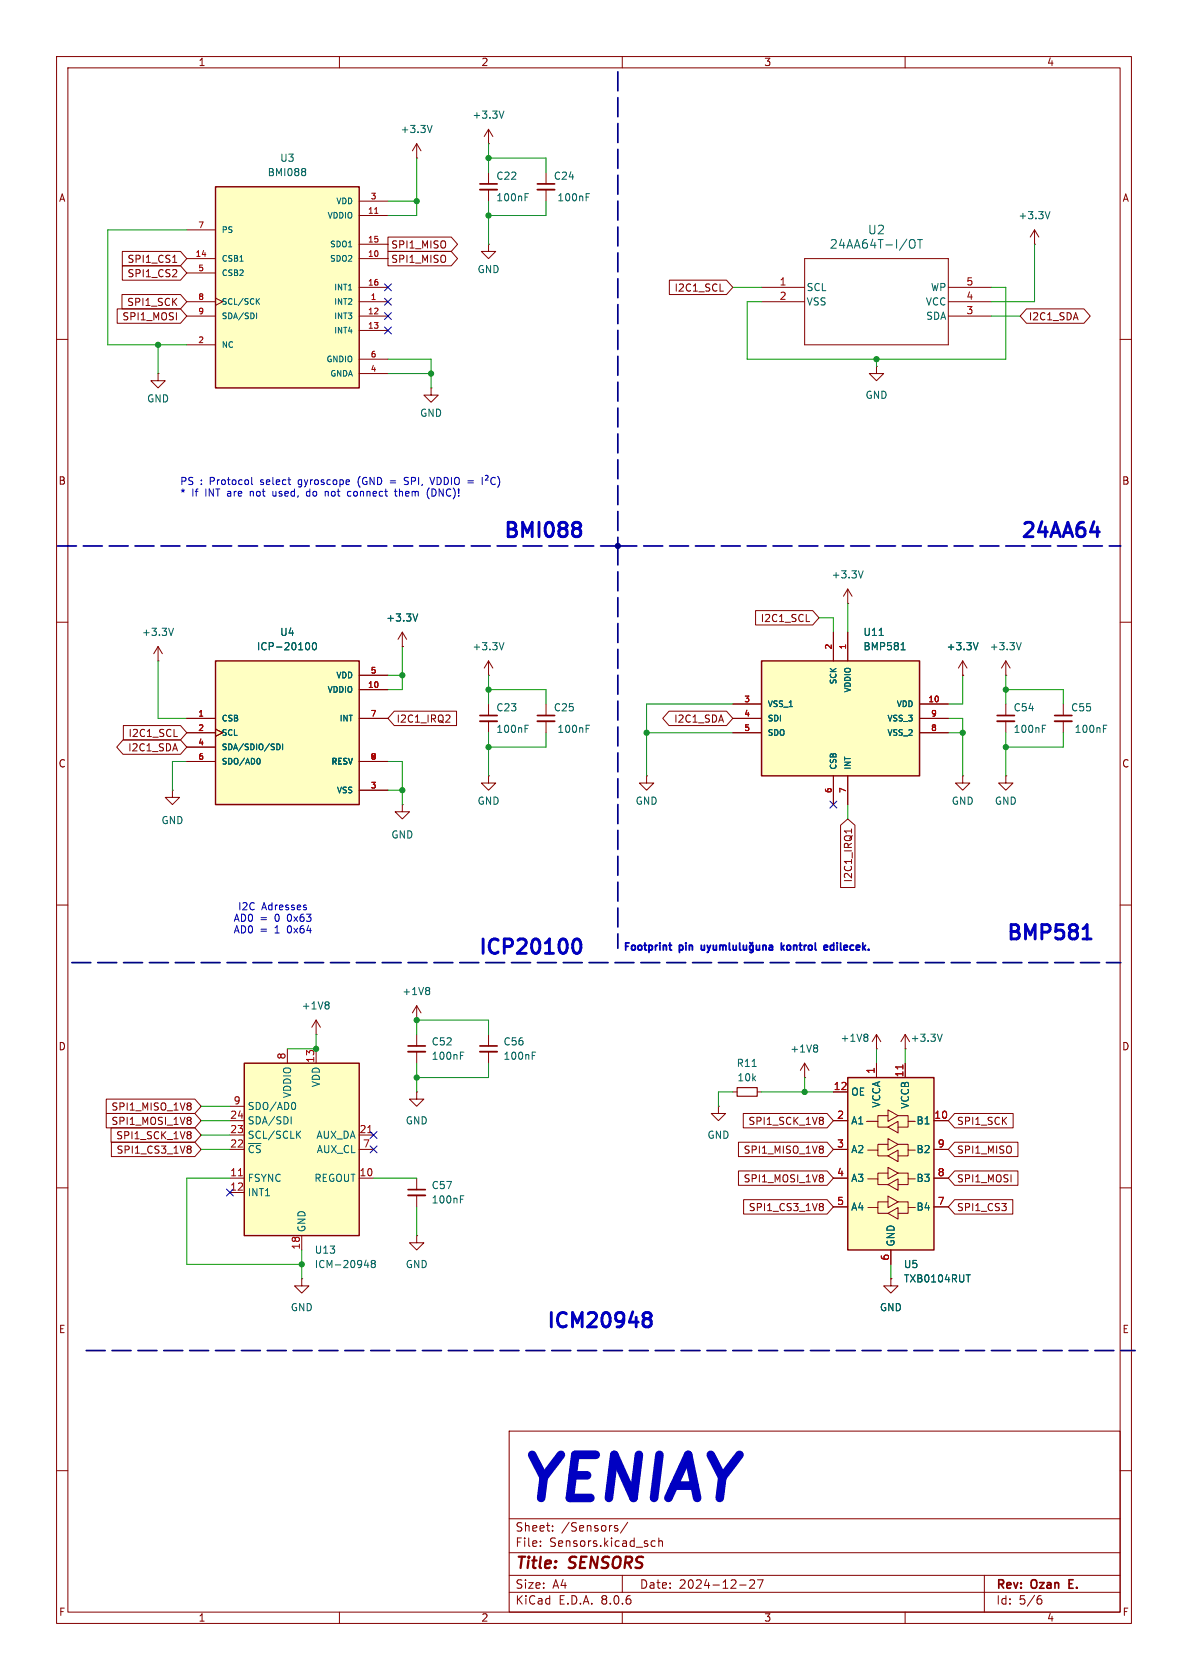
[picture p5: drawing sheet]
<svg xmlns="http://www.w3.org/2000/svg" width="210mm" height="297mm" viewBox="0 0 210 297" stroke-linecap="round" stroke-linejoin="round" font-family="sans-serif">
<g fill="none" stroke="#840000" stroke-width=".18">
<path d="M10 10h190v277h-190zM12 12h186v273h-186zM60 10v2M110 10v2M160 10v2M10 60h2M198 60h2M27.9 66v1.3h1.3l-1.3 1.3-1.2-1.3h1.2M27.9 66h.1M10 110h2M27.9 116.8h.1M27.9 114.3l-.7 1.3"/>
<path d="M27.9 114.3v2.5M27.9 114.3l.8 1.3M86.4 119.4h.1M86.4 116.8l-.8 1.3M86.4 116.8v2.6M86.4 116.8l.7 1.3M198 110h2M86.4 137.2v1.2h1.2l-1.2 1.3-1.3-1.3h1.3M86.4 137.2h.1M10 160h2M71.1 142.2v1.3h1.3l-1.3 1.3-1.3-1.3h1.3M71.1 142.2h.1"/>
<path d="M198 160h2M127 195.6v1.3h1.3l-1.3 1.2-1.3-1.2h1.3M127 195.6h.1M129.5 193h.8M133.9 193h.7M142.2 190.5h.1M142.2 188l-.7 1.2M142.2 188v2.5M142.2 188l.8 1.2M10 210h2M198 210h2M10 260h2"/>
<path d="M90 253h108v32h-108zM198 260h2M90 278.5h108M90 274.5h108M90 268.5h108M95.5 273.2v.2M95.5 272.5v.1M110 278.5v3M115.2 273.2l.2 .2 .4-.1M115.8 272.5l-.4-.1-.2 .1M116.5 272.5l.2-.1 .3 .1 .1 .9M116.5 271.9v1.5"/>
<path d="M132.5 279.4l.6-.1 .2 .1 .1 .3-.9 1.1h.9M133.9 279.3h1l-.6 1.5M174 278.5v6.5M60 285v2M90 281.5h108M110 285v2M130.8 280.2h1.1M160 285v2M183.6 282.7h.3l.3 .2-.1 .5-.5 .2M184 282.1l-.4 .1"/>
</g>
<path d="M189 280h.5M189.7 279.3h-.7v1.5h.7" fill="none" stroke="#840000" stroke-width=".3"/>
<path d="M30.7 111.1l-.5 1.2M89.1 113.6l-.4 1.3M133 188.5h.7M144.3 184.7l.2 .3-.2 .3 .2 .2v.3l-.2 .2" fill="none" stroke="#006464" stroke-width=".18"/>
<path d="M130.3 192.3h3.6v1.5h-3.6z" fill="none" stroke="#840000" stroke-width=".2"/>
<path d="M43.2 188h20.3v30.4h-20.3z" fill="#ffffc2"/>
<path d="M43.2 188h20.3v30.4h-20.3z" fill="none" stroke="#840000" stroke-width=".25"/>
<g fill="none" stroke="#840000" stroke-width=".18">
<path d="M86.4 25.4h.1M86.4 22.9v2.5M86.4 30.5v2M86.4 33.5v2.1M86.4 22.9l-.8 1.2M86.4 22.9l.7 1.2M96.5 30.5v2M96.5 33.5v2.1M86.4 43.2v1.3h1.2l-1.2 1.2-1.3-1.2h1.3M86.4 43.2h.1M30.5 139.7v1.3h1.2l-1.2 1.2-1.3-1.2h1.3M30.5 139.7h.1"/>
<path d="M40.6 198.1h2.6M40.6 195.6h2.6M50.8 185.4v2.6M55.9 182.9h.1M55.9 180.3v2.6M55.9 185.4v2.6M55.9 180.3l-.8 1.3M55.9 180.3l.7 1.3M40.6 208.3h2.6M40.6 210.8h2.6M40.6 200.7h2.6M40.6 203.2h2.6"/>
<path d="M53.3 218.4v2.6M63.5 208.3h2.5M63.5 200.7h2.5M63.5 203.2h2.5M73.7 218.4v1.3h1.2l-1.2 1.3-1.3-1.3h1.3M73.7 218.4h.1M73.7 208.3v2M73.7 211.3v2.1M53.3 226.1v1.2h1.3l-1.3 1.3-1.2-1.3h1.2M53.3 226.1h.1"/>
</g>
<path d="M42.2 207.9h.7M65 200.2h.7" fill="none" stroke="#a90000" stroke-width=".18"/>
<g fill="none" stroke="#006464" stroke-width=".18">
<path d="M89.1 19.6l-.4 1.3M92.8 34.8h.4M92.8 34.2h.6M103.6 34.8h.4M103.6 34.2h.6M57.9 177.1l.3 .3-.3 .3 .3 .2v.2l-.3 .3M51.5 197.4v1.3M52 194.9a.79 .79 0 0 1 0 1.3M53.2 200l-.8 .7M52.6 200.5l.6 .7M81.4 212h.4M81.4 211.4h.6"/>
<path d="M64.4 223.7h.8M65 223.3v.8M65.9 223.4l-.3-.3 .3-.3h.2l.2 .3-.2 .3M65.9 223.4l-.3 .2 .1 .4 .2 .1 .3-.1 .1-.1v-.3l-.2-.2M65.9 223.4h.2"/>
</g>
<path d="M84.8 33.5h3.1M95 33.5h3M72.1 211.3h3.1" fill="none" stroke="#840000" stroke-width=".33"/>
<path d="M84.8 32.5h3.1M95 32.5h3M72.1 210.3h3.1" fill="none" stroke="#840000" stroke-width=".3"/>
<path d="M149.9 190.5h15.2v30.5h-15.2z" fill="#ffffc2"/>
<path d="M149.9 190.5h15.2v30.5h-15.2z" fill="none" stroke="#840000" stroke-width=".25"/>
<g fill="none" stroke="#840000" stroke-width=".18">
<path d="M73.7 27.9h.1M73.7 25.4v2.5M73.7 25.4l-.8 1.3M73.7 25.4l.7 1.3M76.2 68.6v1.3h1.3l-1.3 1.2-1.3-1.2h1.3M76.2 68.6h.1M170.2 137.2v1.2h1.2l-1.2 1.3-1.3-1.3h1.3M170.2 137.2h.1M177.8 137.2v1.2h1.3l-1.3 1.3-1.3-1.3h1.3M177.8 137.2h.1M73.7 177.8v2.5M73.7 177.8l-.8 1.3"/>
<path d="M73.7 177.8l.7 1.3M73.7 193v1.3h1.2l-1.2 1.3-1.3-1.3h1.3M73.7 193h.1M73.7 180.3h.1M73.7 182.9v2M73.7 185.9v2.1M86.4 182.9v2M86.4 185.9v2.1M147.3 198.1h2.6M147.3 193h2.6M153.2 198.2h2v1.1h1.8M154.9 185.4h.1"/>
<path d="M154.9 182.9v2.5M154.9 188v2.5M154.9 182.9l-.7 1.3M154.9 182.9l.8 1.3M157 197.2h-1.8v1M157 199.3l1.7-1.1v2.1zM157 196.2l1.7 1-1.7 1zM158.7 197.2h1.8v1h1.3M160 185.4h.1M160 182.9v2.5M160 188v2.5M160 182.9l-.7 1.3"/>
<path d="M160 182.9l.8 1.3M160.5 198.2v1.1h-1.8M165.1 198.1h2.5M147.3 203.2h2.6M147.3 208.3h2.6M147.3 213.4h2.6M153.4 213.5h1.8v1h1.8M153.4 208.4h1.8v1h1.8M153.4 203.3h1.8v1h1.8M157 212.5h-1.8v1M157 207.4h-1.8v1M157 202.3h-1.8v1"/>
<path d="M157 214.5l1.7-1v2zM157 209.4l1.7-1v2zM157 204.3l1.7-1v2.1zM157 211.5l1.7 1-1.7 1zM157 206.4l1.7 1-1.7 1zM157 201.3l1.7 1-1.7 1zM158.7 212.5h1.8v1h1.3M158.7 207.4h1.8v1h1.3M158.7 202.3h1.8v1h1.3M160.5 213.5v1h-1.8M160.5 208.4v1h-1.8M160.5 203.3v1h-1.8"/>
<path d="M165.1 203.2h2.5M165.1 208.3h2.5M165.1 213.4h2.5M157.5 226.1v1.2h1.2l-1.2 1.3-1.3-1.3h1.3M157.5 226.1h.1M157.5 221v2.5"/>
</g>
<path d="M159.6 188.3v.7" fill="none" stroke="#a90000" stroke-width=".18"/>
<path d="M76.4 22.2l-.4 1.2M75.7 174.6l.3 .2-.3 .3 .3 .3v.2l-.3 .2M81.4 186.6h.4M81.4 186h.6M94.1 186.6h.4M94.1 186h.6M153.2 182.8l.2 .3-.2 .3 .2 .2v.3l-.2 .2M166.6 182.8l-.5 1.3M170.8 225.4h.7" fill="none" stroke="#006464" stroke-width=".18"/>
<path d="M72.1 185.9h3.1M84.8 185.9h3.1" fill="none" stroke="#840000" stroke-width=".33"/>
<path d="M72.1 184.9h3.1M84.8 184.9h3.1" fill="none" stroke="#840000" stroke-width=".3"/>
<path d="M134.6 116.8h28v20.4h-28z" fill="#ffffc2"/>
<path d="M134.6 116.8h28v20.4h-28z" fill="none" stroke="#840000" stroke-width=".25"/>
<g fill="none" stroke="#840000" stroke-width=".18">
<path d="M182.9 43.2h.1M182.9 40.6l-.8 1.3M182.9 40.6v2.6M182.9 40.6l.7 1.3M147.3 111.8v5M149.9 106.7h.1M149.9 104.1v2.6M149.9 111.8v5M149.9 104.1l-.8 1.3M149.9 104.1l.7 1.3M170.2 119.4h.1M170.2 116.8l-.8 1.3"/>
<path d="M170.2 116.8v2.6M170.2 116.8l.7 1.3M177.8 119.4h.1M177.8 116.8l-.8 1.3M177.8 116.8v2.6M177.8 116.8l.8 1.3M114.3 137.2v1.2h1.3l-1.3 1.3-1.3-1.3h1.3M114.3 137.2h.1M129.5 124.5h5.1M129.5 127h5.1M129.5 129.5h5.1M147.3 137.2v5"/>
<path d="M149.9 137.2v5M162.6 124.5h5M162.6 127h5M162.6 129.5h5M177.8 124.5v2M177.8 127.5v2M188 124.5v2M188 127.5v2"/>
</g>
<path d="M185.6 37.4l-.4 1.3M152.6 100.9l-.4 1.3M155.4 112.3h.7M159.3 114.9h.7M159.5 113.8l.2-.2v1.3M172.9 113.6l-.4 1.3M180.5 113.6l-.4 1.3M184.3 128.8h.4M184.3 128.2h.6M195.1 128.8h.4M195.1 128.2h.6" fill="none" stroke="#006464" stroke-width=".18"/>
<path d="M176.3 127.5h3M186.4 127.5h3.1" fill="none" stroke="#840000" stroke-width=".33"/>
<path d="M176.3 126.5h3M186.4 126.5h3.1" fill="none" stroke="#840000" stroke-width=".3"/>
<path d="M38.1 33h25.4v35.6h-25.4z" fill="#ffffc2"/>
<path d="M38.1 33h25.4v35.6h-25.4z" fill="none" stroke="#840000" stroke-width=".25"/>
<g fill="none" stroke="#840000" stroke-width=".18">
<path d="M63.5 38.1h5.1M63.5 35.6h5.1M33 53.3h5.1M33 55.9h5.1M33 45.7h5.1M33 48.3h5.1M33 40.6h5.1M38.1 52.7l1.3 .6-1.3 .7M63.5 53.3h5.1M63.5 55.9h5.1M63.5 58.4h5.1M63.5 45.7h5.1"/>
<path d="M63.5 43.2h5.1M63.5 50.8h5.1M33 61h5.1M63.5 66h5.1M63.5 63.5h5.1"/>
</g>
<path d="M66.2 37.7h.6" fill="none" stroke="#a90000" stroke-width=".18"/>
<path d="M53.8 29.8l.2 .2-.2 .3 .2 .2v.3l-.2 .3M45.4 55.3v1M45.5 53.2l.4 .6M45.9 52.8l-.6 .6" fill="none" stroke="#006464" stroke-width=".18"/>
<path d="M38.1 116.8h25.4v25.4h-25.4z" fill="#ffffc2"/>
<path d="M38.1 116.8h25.4v25.4h-25.4z" fill="none" stroke="#840000" stroke-width=".25"/>
<g fill="none" stroke="#840000" stroke-width=".18">
<path d="M20.7 54.6h11.2l1.1 1.3-1.1 1.3h-11.2zM21.6 52.1h10.3l1.1 1.2-1.1 1.3h-10.3zM21.6 44.4h10.3l1.1 1.3-1.1 1.3h-10.3zM21.6 47h10.3l1.1 1.3-1.1 1.2h-10.3zM30.5 48.9h.7M30.5 46.4h.7M31.2 47.8v.4M68.6 41.9h11.2l1.1 1.3-1.1 1.3h-11.2zM68.6 44.4h11.2l1.1 1.3-1.1 1.3h-11.2zM118.3 49.5h10.1l1.1 1.3-1.1 1.3h-10.1zM127.3 51.5h.6M134.6 50.8h7.6"/>
<path d="M134.6 53.3h7.6M142.2 45.7h25.4v15.3h-25.4zM167.6 50.8h7.7M167.6 53.3h7.7M167.6 55.9h7.7M181.5 54.6h10.1l1.1 1.3-1.1 1.3h-10.1l-1.2-1.3zM154.9 64.8v1.2h1.3l-1.3 1.3-1.2-1.3h1.2M154.9 64.8h.1M63.5 119.4h5.1M71.1 114.3h.1M71.1 111.8l-.7 1.2M71.1 111.8v2.5"/>
<path d="M71.1 111.8l.8 1.2M133.6 107.9h10.1l1.1 1.3-1.1 1.3h-10.1zM142.5 109.9h.6M147.3 111.8v5M149.9 111.8v5M170.2 119.4h.1M21.7 130.8h10.2l1.1 1.3-1.1 1.3h-10.2l-1.1-1.3zM21.8 128.3h10.1l1.1 1.2-1.1 1.3h-10.1zM30.8 130.2h.6M33 127h5.1M33 129.5h5.1M33 132.1h5.1"/>
<path d="M33 134.6h5.1M38.1 128.9l1.3 .6-1.3 .7M63.5 127h5.1M63.5 121.9h5.1M63.5 139.7h5.1M63.5 134.6h5.1M69.7 125.7h11v2.6h-11l-1.1-1.3zM79.3 126.4l.2 .2v.3l-.7 .8h.7M86.4 124.5v2M86.4 127.5v2M96.5 124.5v2M96.5 127.5v2"/>
<path d="M118.3 125.7h10.1l1.1 1.3-1.1 1.3h-10.1l-1.1-1.3zM129.5 127h5.1M129.5 129.5h5.1M129.5 124.5h5.1M147.3 137.2v5M149.9 137.2v5M162.6 127h5M162.6 129.5h5M162.6 124.5h5M148.6 145.9l1.3-1.1 1.2 1.1v11h-2.5zM150.5 146.6v.7M150.5 146.9h-1.2l.1 .1"/>
<path d="M18.8 194.3h15.6l1.2 1.3-1.2 1.3h-15.6zM18.8 196.8h15.6l1.2 1.3-1.2 1.3h-15.6zM19.6 199.4h14.8l1.2 1.3-1.2 1.2h-14.8zM33.5 195l.3 .2-.3 .3 .3 .3v.2l-.3 .3M33.5 197.5l.3 .3-.3 .3 .3 .2v.2l-.3 .3M131.4 196.8h14.8l1.1 1.3-1.1 1.3h-14.8zM145.3 197.5l.2 .3-.2 .3 .2 .2v.2l-.2 .3M147.3 198.1h2.6M147.3 193h2.6M154.9 188v2.5M160 188v2.5M165.1 198.1h2.5"/>
<path d="M168.8 196.8h10.3v2.6h-10.3l-1.2-1.3zM19.7 201.9h14.7l1.2 1.3-1.2 1.3h-14.7zM33.3 202.6h.2l.3 .2-.3 .3M33.3 203.1h.2M33.5 200.1l.3 .2-.3 .3 .3 .2v.3l-.3 .2M33.5 203.1l.3 .3v.2l-.3 .3h-.2M130.5 201.9h15.7l1.1 1.3-1.1 1.3h-15.7zM130.5 207h15.7l1.1 1.3-1.1 1.3h-15.7zM131.4 212.1h14.8l1.1 1.3-1.1 1.2h-14.8zM145.1 212.8h.2l.2 .2-.2 .3M145.1 213.3h.2M145.3 202.6l.2 .2-.2 .3 .2 .3v.2l-.2 .3"/>
<path d="M145.3 207.7l.2 .2-.2 .3 .2 .3v.2l-.2 .3M145.3 213.3l.2 .2v.3l-.2 .2h-.2M147.3 203.2h2.6M147.3 208.3h2.6M147.3 213.4h2.6M165.1 203.2h2.5M165.1 208.3h2.5M165.1 213.4h2.5M168.8 201.9h11.1v2.6h-11.1l-1.2-1.3zM168.8 207h11.1v2.6h-11.1l-1.2-1.3zM168.8 212.1h10.2v2.5h-10.2l-1.2-1.2zM157.5 226.1h.1"/>
<path d="M157.5 221v2.5"/>
</g>
<g fill="none" stroke="#006464" stroke-width=".18">
<path d="M161 42.4a.51 .51 0 0 1 .5 0 .51 .51 0 0 1 .3 .5v.5a.51 .51 0 0 1-.3 .4 .51 .51 0 0 1-.5 0M162.2 42.4h.9M162.6 42.4v1.5M54.3 113.6a.68 .68 0 0 1 .4 .6 .68 .68 0 0 1-.4 .7M55.3 113.7l.2-.1a.68 .68 0 0 1 .5 .6 .68 .68 0 0 1-.5 .7l-.2-.1-.1-.4zM73.8 108.5l-.4 1.3M155.4 112.3h.7M159.3 114.9h.7M159.5 113.8l.2-.2v1.3M172.9 113.6l-.4 1.3M45.7 134.1a.64 .64 0 0 1 0 1M48.9 131.5a.51 .51 0 0 1 .6 .5 .51 .51 0 0 1-.6 .5"/>
<path d="M50 131.5v1M92.8 128.8h.4M92.8 128.2h.6M103.6 128.8h.4M103.6 128.2h.6M170.8 225.4h.7"/>
</g>
<path d="M84.8 127.5h3.1M95 127.5h3" fill="none" stroke="#840000" stroke-width=".33"/>
<path d="M84.8 126.5h3.1M95 126.5h3" fill="none" stroke="#840000" stroke-width=".3"/>
<g fill="none" stroke="#0000c2" stroke-width=".18">
<path d="M44.5 84.4v1.1l.2 .2M48.2 86.9v.6l.2 .2M54.3 86.9l-.1 .6 .2 .2h.2M58 86.9v.1M61.5 87.7h.5M61.7 86.9h.3M63.4 84.6l-.1 .5 .1 .7M69 85h.9M69 85.4h.9M69.7 86.9h.5M69.9 86.4v1.1l.3 .2M70.6 86.4v1.3"/>
<path d="M70.8 86.9l-.2 .1M71.5 85.6h.6M72.2 84.5l-.5-.1-.2 .2 .1 .3 .5 .2M75.7 88l.2 .2M76 84.4l.4 1.3 .4-1.3M76.7 86.4h-.3v1.3h.3M85.8 84.1l.3-.1 .2 .2-.1 .3-.4 .4h.5M87.5 84.5a.6 .6 0 0 0-.8 .4 .6 .6 0 0 0 .6 .8l.2-.2M88 84.2a1.46 1.46 0 0 1 0 2M54.1 160.5v.3"/>
</g>
<path d="M102.2 92.3a.55 .55 0 0 1 .5 .6 .55 .55 0 0 1-.5 .5l.5 .5v.5l-.5 .5M101.5 166.2a.61 .61 0 0 1 .6-.2 .61 .61 0 0 1 .5 .5 1.49 1.49 0 0 1-.5 2 .65 .65 0 0 1-.7-.4 2.17 2.17 0 0 1 .1-1.9zM191.4 166h1.5M113.9 233l.3 .1M113.9 232.2l.7-.2a.55 .55 0 0 1 .5 .6 .55 .55 0 0 1-.5 .5M114.2 233.1h.4M114.2 233.1l-.3 .1M114.6 233.1l.5 .5-.1 .7-.4 .3-.7-.1" fill="none" stroke="#0000c2" stroke-width=".51"/>
<g fill="none" stroke="#0000c2" stroke-width=".32">
<path d="M118.2 167.1h.5M118.4 166.7v1.1l.3 .2M124 167.1v.8l.3 .1 .2-.2M124.5 167.1v.9M125 167.1l.3 .9M125.3 168l-.3 .4M125.6 167.1l-.3 .9M126.1 167.1l.1 .8 .3 .1 .1-.2M126.6 167.1v.9M127.2 167.2l.4-.1 .2 .2M127.2 167.1v.9M127.8 167.3l.2-.2 .3 .1v.8"/>
<path d="M127.8 167.3v.7M128.9 166.7v1.1l.2 .2M129.6 167.1l.1 .8 .3 .1 .1-.2M130.1 167.1v.9M130.7 166.7v1.1l.2 .2M131.4 167.1l.1 .8 .3 .1 .2-.2M132 167.1v.9M132.6 166.6l.1 .2 .3-.2M133.1 167.2l-.4-.1-.2 .3 .1 .5h.5M133.1 167.1v1l-.2 .3-.3-.1M133.7 167.1l.1 .8 .3 .1 .2-.2M134.3 167.1v.9"/>
<path d="M134.9 167.2l.1-.1 .3 .1 .1 .8M134.9 167.1v.9M136 167.2h.5l.1 .8M136.6 167.4l-.5 .1-.1 .2 .1 .3 .5-.1M138.1 166.7v1.3M138.2 167.5l.4 .5M138.6 167.1l-.5 .5M145.9 167.1l.3 .1 .1 .2-.6 .1M146.2 167.9l-.3 .1M147.4 167.2l-.4-.1-.2 .3 .1 .5h.5"/>
</g>
<path d="M109.2 12.7v83.8M10.2 96.5h99M109.2 96.5h88.9M109.2 96.5v71.1M12.7 170.2h185.4M15.2 238.8h185.5" fill="none" stroke="#000084" stroke-width=".3" stroke-dasharray="3.4 1.2"/>
<g fill="none" stroke="#009600" stroke-width=".18">
<path d="M68.6 35.6h5.1M73.7 27.9v10.2h-5.1M86.4 25.4v5.1M86.4 35.6v7.6M86.4 27.9h10.1v2.6M96.5 35.6v2.5h-10.1M33 40.6h-14v20.4h14M129.5 50.8h5.1M175.3 50.8h2.5v12.7h-45.7v-10.2h2.5M175.3 55.9h5M182.9 43.2v10.1h-7.6M27.9 61v5"/>
<path d="M68.6 63.5h7.6v5.1M68.6 66h7.6M154.9 63.5v1.3M27.9 116.8v10.2h5.1M68.6 119.4h2.5M71.1 114.3v7.6h-2.5M86.4 119.4v5.1M144.8 109.2h2.5v2.6M149.9 106.7v5.1M170.2 119.4v5.1h-2.6M177.8 119.4v5.1M33 134.6h-2.5v5.1"/>
<path d="M68.6 134.6h2.5v7.6M68.6 139.7h2.5M86.4 129.5v7.7M86.4 121.9h10.1v2.6M96.5 129.5v2.6h-10.1M114.3 129.5h15.2M129.5 124.5h-15.2v12.7M167.6 127h2.6v10.2M167.6 129.5h2.6M177.8 121.9h10.2v2.6M177.8 129.5v7.7M188 129.5v2.6h-10.2"/>
<path d="M149.9 142.2v2.6M35.6 198.1h5M35.6 195.6h5M55.9 182.9v2.5h-5.1M73.7 182.9v-2.6h12.7v2.6M73.7 188v5M86.4 188v2.5h-12.7M129.5 193h-2.5v2.6M134.6 193h12.7M142.2 190.5v2.5M154.9 185.4v2.6M160 185.4v2.6"/>
<path d="M35.6 200.7h5M35.6 203.2h5M40.6 208.3h-7.6v15.2h20.3M66 208.3h7.7M73.7 213.4v5M53.3 221v5.1M157.5 223.5v2.6"/>
</g>
<g fill="none" stroke="#000084" stroke-width=".18">
<path d="M68 55.3l1.2 1.2M68 50.2l1.2 1.2M68 57.8l1.2 1.2M68 52.7l1.2 1.2M69.2 55.3l-1.2 1.2M69.2 50.2l-1.2 1.2M69.2 57.8l-1.2 1.2M69.2 52.7l-1.2 1.2M146.7 141.6l1.2 1.2M147.9 141.6l-1.2 1.2M40 210.2l1.2 1.2M41.2 210.2l-1.2 1.2"/>
<path d="M65.4 202.6l1.2 1.2M65.4 200.1l1.2 1.2M66.6 202.6l-1.2 1.2M66.6 200.1l-1.2 1.2"/>
</g>
<path d="M159.6 188.3v.7" fill="none" stroke="#a90000" stroke-width=".18"/>
<g fill="#009600" stroke="#009600" stroke-width=".18">
<circle cx="86.4" cy="121.9" r=".46"/>
<circle cx="71.1" cy="119.4" r=".46"/>
<circle cx="86.4" cy="132.1" r=".46"/>
<circle cx="114.3" cy="129.5" r=".46"/>
<circle cx="177.8" cy="121.9" r=".46"/>
<circle cx="154.9" cy="63.5" r=".46"/>
<circle cx="86.4" cy="27.9" r=".46"/>
<circle cx="86.4" cy="38.1" r=".46"/>
<circle cx="76.2" cy="66" r=".46"/>
<circle cx="73.7" cy="35.6" r=".46"/>
<circle cx="27.9" cy="61" r=".46"/>
<circle cx="71.1" cy="139.7" r=".46"/>
<circle cx="73.7" cy="190.5" r=".46"/>
<circle cx="53.3" cy="223.5" r=".46"/>
<circle cx="73.7" cy="180.3" r=".46"/>
<circle cx="55.9" cy="185.4" r=".46"/>
<circle cx="142.2" cy="193" r=".46"/>
<circle cx="177.8" cy="132.1" r=".46"/>
<circle cx="170.2" cy="129.5" r=".46"/>
</g>
<circle cx="109.2" cy="96.5" r=".46" fill="#000084" stroke="#000084" stroke-width=".18"/>
<text font-size="10.6" fill="#0000c2" x="91.4" y="267.5">YENIAY</text>
<g font-size="3.5" fill="#0000c2">
<text x="88.9" y="95.8">BMI088</text>
<text x="180.3" y="95.8">24AA64</text>
<text x="177.8" y="166.9">BMP581</text>
<text x="84.3" y="169.4">ICP20100</text>
<text x="96.5" y="235.5">ICM20948</text>
</g>
<g font-size="2.8" fill="#840000">
<text x="91" y="277.9">Title:</text>
<text x="100.7" y="277.9">SENSORS</text>
</g>
<g font-size="2.1" fill="#006464">
<text x="153.3" y="41.6">U2</text>
<text x="146.6" y="44.2">24AA64T-I/OT</text>
</g>
<g font-size="2.1" fill="#840000">
<text x="91" y="273.7">File:</text>
<text x="91" y="271">Sheet:</text>
<text x="97.1" y="273.7">Sensors.kicad_sch</text>
<text x="99.2" y="271">/Sensors/</text>
<text x="91" y="281.1">Size:</text>
<text x="97.7" y="281.1">A4</text>
<text x="113" y="281.1">Date:</text>
<text x="120" y="281.1">2024-12-27</text>
<text x="176" y="281.3">Rev:</text>
<text x="182.4" y="281.3">Ozan</text>
<text x="189.6" y="281.3">E.</text>
<text x="91" y="283.9">KiCad</text>
<text x="98.7" y="283.9">E.D.A.</text>
<text x="106.3" y="283.9">8.0.6</text>
<text x="176" y="283.9">Id:</text>
<text x="180.1" y="283.9">5/6</text>
</g>
<g font-size="1.8" fill="#840000">
<text x="35" y="11.9">1</text>
<text x="85" y="11.9">2</text>
<text x="135" y="11.9">3</text>
<text x="185" y="11.9">4</text>
<text x="10.3" y="35.9">A</text>
<text x="198.4" y="35.9">A</text>
<text x="22.4" y="46.7">SPI1_CS1</text>
<text x="69.1" y="44.1">SPI1_MISO</text>
<text x="69.1" y="46.7">SPI1_MISO</text>
<text x="22.4" y="49.2">SPI1_CS2</text>
<text x="119.1" y="51.8">I2C1_SCL</text>
<text x="21.5" y="56.8">SPI1_MOSI</text>
<text x="22.4" y="54.3">SPI1_SCK</text>
<text x="181.8" y="56.8">I2C1_SDA</text>
<text x="10.3" y="85.9">B</text>
<text x="198.3" y="85.9">B</text>
<text x="134.4" y="110.2">I2C1_SCL</text>
<text x="22.6" y="130.5">I2C1_SCL</text>
<text x="70" y="128">I2C1_IRQ2</text>
<text x="119.1" y="128">I2C1_SDA</text>
<text x="10.3" y="135.9">C</text>
<text x="22.6" y="133">I2C1_SDA</text>
<text x="198.3" y="135.9">C</text>
<text x="150.8" y="156.1" transform="rotate(-90 150.8 156.1)">I2C1_IRQ1</text>
<text x="10.3" y="185.9">D</text>
<text x="198.3" y="185.9">D</text>
<text x="19.6" y="196.5">SPI1_MISO_1V8</text>
<text x="19.6" y="199.1">SPI1_MOSI_1V8</text>
<text x="20.4" y="201.6">SPI1_SCK_1V8</text>
<text x="132.2" y="199.1">SPI1_SCK_1V8</text>
<text x="169.1" y="199.1">SPI1_SCK</text>
<text x="20.5" y="204.2">SPI1_CS3_1V8</text>
<text x="131.4" y="204.2">SPI1_MISO_1V8</text>
<text x="131.4" y="209.2">SPI1_MOSI_1V8</text>
<text x="169.1" y="204.2">SPI1_MISO</text>
<text x="169.1" y="209.2">SPI1_MOSI</text>
<text x="132.3" y="214.3">SPI1_CS3_1V8</text>
<text x="169.1" y="214.3">SPI1_CS3</text>
<text x="10.3" y="235.9">E</text>
<text x="198.3" y="235.9">E</text>
<text x="10.3" y="285.9">F</text>
<text x="35" y="286.9">1</text>
<text x="85" y="286.9">2</text>
<text x="135" y="286.9">3</text>
<text x="185" y="286.9">4</text>
<text x="198.4" y="285.9">F</text>
</g>
<g font-size="1.8" fill="#006464">
<text x="70.7" y="23.7">+3.3V</text>
<text x="83.4" y="21.2">+3.3V</text>
<text x="49.4" y="28.8">U3</text>
<text x="47.2" y="31.3">BMI088</text>
<text x="87.6" y="35.8">100nF</text>
<text x="87.6" y="32">C22</text>
<text x="97.8" y="32">C24</text>
<text x="98.4" y="35.8">100nF</text>
<text x="179.9" y="39">+3.3V</text>
<text x="84.3" y="48.5">GND</text>
<text x="142.5" y="51.7">SCL</text>
<text x="164.5" y="51.7">WP</text>
<text x="142.5" y="54.2">VSS</text>
<text x="163.6" y="54.2">VCC</text>
<text x="163.6" y="56.7">SDA</text>
<text x="25.9" y="71.3">GND</text>
<text x="152.9" y="70.7">GND</text>
<text x="74.2" y="73.9">GND</text>
<text x="146.9" y="102.5">+3.3V</text>
<text x="25" y="112.6">+3.3V</text>
<text x="49.4" y="112.6">U4</text>
<text x="68.2" y="110.1">+3.3V</text>
<text x="152.5" y="112.6">U11</text>
<text x="45.3" y="115.2">ICP-20100</text>
<text x="83.4" y="115.2">+3.3V</text>
<text x="152.5" y="115.2">BMP581</text>
<text x="167.2" y="115.2">+3.3V</text>
<text x="174.9" y="115.2">+3.3V</text>
<text x="87.6" y="126">C23</text>
<text x="97.8" y="126">C25</text>
<text x="179.1" y="126">C54</text>
<text x="189.2" y="126">C55</text>
<text x="87.6" y="129.8">100nF</text>
<text x="98.4" y="129.8">100nF</text>
<text x="179.1" y="129.8">100nF</text>
<text x="189.9" y="129.8">100nF</text>
<text x="84.3" y="142.5">GND</text>
<text x="112.3" y="142.5">GND</text>
<text x="168.1" y="142.5">GND</text>
<text x="175.8" y="142.5">GND</text>
<text x="28.4" y="145.9">GND</text>
<text x="69.1" y="148.4">GND</text>
<text x="53.2" y="178.7">+1V8</text>
<text x="71" y="176.1">+1V8</text>
<text x="76.2" y="185">C52</text>
<text x="88.9" y="185">C56</text>
<text x="148.5" y="184.4">+1V8</text>
<text x="160.9" y="184.4">+3.3V</text>
<text x="76.2" y="187.6">100nF</text>
<text x="88.9" y="187.6">100nF</text>
<text x="130.1" y="188.8">R11</text>
<text x="130.3" y="191.4">10k</text>
<text x="139.6" y="186.3">+1V8</text>
<text x="43.7" y="196.4">SDO/AD0</text>
<text x="51.7" y="194.2" transform="rotate(-90 51.7 194.2)">VDDIO</text>
<text x="56.7" y="192.3" transform="rotate(-90 56.7 192.3)">VDD</text>
<text x="150.4" y="193.9">OE</text>
<text x="155.8" y="195.9" transform="rotate(-90 155.8 195.9)">VCCA</text>
<text x="160.9" y="196.1" transform="rotate(-90 160.9 196.1)">VCCB</text>
<text x="43.7" y="201.5">SCL/SCLK</text>
<text x="43.7" y="199">SDA/SDI</text>
<text x="55.8" y="201.5">AUX_DA</text>
<text x="71.6" y="199">GND</text>
<text x="125" y="201.5">GND</text>
<text x="150.4" y="199">A1</text>
<text x="161.9" y="199">B1</text>
<text x="43.7" y="209.1">FSYNC</text>
<text x="43.7" y="204.1">~{CS}</text>
<text x="55.5" y="209.1">REGOUT</text>
<text x="55.9" y="204.1">AUX_CL</text>
<text x="150.4" y="204.1">A2</text>
<text x="150.4" y="209.1">A3</text>
<text x="161.9" y="209.1">B3</text>
<text x="161.9" y="204.1">B2</text>
<text x="43.7" y="211.7">INT1</text>
<text x="76.2" y="213">100nF</text>
<text x="76.2" y="210.4">C57</text>
<text x="150.4" y="214.2">A4</text>
<text x="161.9" y="214.2">B4</text>
<text x="54.2" y="217.9" transform="rotate(-90 54.2 217.9)">GND</text>
<text x="55.5" y="221.8">U13</text>
<text x="158.3" y="220.5" transform="rotate(-90 158.3 220.5)">GND</text>
<text x="55.5" y="224.4">ICM-20948</text>
<text x="71.6" y="224.4">GND</text>
<text x="159.7" y="224.4">U5</text>
<text x="159.7" y="226.9">TXB0104RUT</text>
<text x="51.3" y="232">GND</text>
<text x="155.4" y="232">GND</text>
</g>
<g font-size="1.8" fill="#a90000">
<text x="137.7" y="50.5">1</text>
<text x="137.7" y="53.1">2</text>
<text x="170.7" y="53.1">4</text>
<text x="170.7" y="50.5">5</text>
<text x="170.7" y="55.6">3</text>
<text x="50.5" y="187.4" transform="rotate(-90 50.5 187.4)">8</text>
<text x="55.6" y="188" transform="rotate(-90 55.6 188)">13</text>
<text x="154.7" y="189.9" transform="rotate(-90 154.7 189.9)">1</text>
<text x="159.8" y="190.5" transform="rotate(-90 159.8 190.5)">11</text>
<text x="40.6" y="197.9">24</text>
<text x="41.2" y="195.3">9</text>
<text x="147.3" y="192.8">12</text>
<text x="147.9" y="197.9">2</text>
<text x="165.1" y="197.9">10</text>
<text x="40.6" y="202.9">22</text>
<text x="40.6" y="200.4">23</text>
<text x="63.5" y="200.4">21</text>
<text x="64.1" y="202.9">7</text>
<text x="147.9" y="202.9">3</text>
<text x="165.7" y="202.9">9</text>
<text x="40.6" y="208">11</text>
<text x="63.5" y="208">10</text>
<text x="147.9" y="208">4</text>
<text x="165.7" y="208">8</text>
<text x="40.6" y="210.6">12</text>
<text x="147.9" y="213.1">5</text>
<text x="165.7" y="213.1">7</text>
<text x="53.1" y="221" transform="rotate(-90 53.1 221)">18</text>
<text x="157.2" y="223" transform="rotate(-90 157.2 223)">6</text>
</g>
<g font-size="1.8" fill="#0000c2">
<text x="31.7" y="86">PS</text>
<text x="31.7" y="88">*</text>
<text x="33.9" y="88">If</text>
<text x="35.4" y="86">:</text>
<text x="36.4" y="88">INT are</text>
<text x="37.2" y="86">Protocol</text>
<text x="44.7" y="88">not</text>
<text x="46.3" y="86">select</text>
<text x="48.9" y="88">used,</text>
<text x="53.2" y="86">gyroscope</text>
<text x="55" y="88">do</text>
<text x="58.5" y="88">not</text>
<text x="62.7" y="88">connect</text>
<text x="63.9" y="86">(GND</text>
<text x="71.3" y="88">them</text>
<text x="72.5" y="86">SPI,</text>
<text x="77.1" y="88">(DNC)!</text>
<text x="77.4" y="86">VDDIO =</text>
<text x="42" y="161.1">I2C</text>
<text x="46.2" y="161.1">Adresses</text>
<text x="41.2" y="163.2">AD0</text>
<text x="41.2" y="165.2">AD0</text>
<text x="45.9" y="163.2">=</text>
<text x="45.9" y="165.2">=</text>
<text x="48.7" y="163.2">0</text>
<text x="48.7" y="165.2">1</text>
<text x="51.1" y="163.2">0x63</text>
<text x="51.1" y="165.2">0x64</text>
<text x="110" y="168.5">Footprint</text>
<text x="120.2" y="168.5">pin</text>
<text x="139.6" y="168.5">ko trol</text>
<text x="147.9" y="168.5">edilecek.</text>
</g>
<g font-size="1.4" fill="#a90000">
<text x="65.4" y="35.3">3</text>
<text x="34.9" y="40.4">7</text>
<text x="64.9" y="37.8">11</text>
<text x="34.5" y="45.5">14</text>
<text x="64.9" y="42.9">15</text>
<text x="64.9" y="45.5">10</text>
<text x="34.9" y="48">5</text>
<text x="34.9" y="53.1">8</text>
<text x="64.9" y="50.5">16</text>
<text x="65.4" y="53.1">1</text>
<text x="34.9" y="55.6">9</text>
<text x="64.9" y="55.6">12</text>
<text x="64.9" y="58.2">13</text>
<text x="34.9" y="60.7">2</text>
<text x="65.4" y="65.8">4</text>
<text x="65.4" y="63.2">6</text>
<text x="65.4" y="119.1">5</text>
<text x="147.1" y="114.9" transform="rotate(-90 147.1 114.9)">2</text>
<text x="149.6" y="114.9" transform="rotate(-90 149.6 114.9)">1</text>
<text x="64.9" y="121.7">10</text>
<text x="131.5" y="124.2">3</text>
<text x="164" y="124.2">10</text>
<text x="34.9" y="126.7">1</text>
<text x="34.9" y="129.3">2</text>
<text x="34.9" y="131.8">4</text>
<text x="65.4" y="126.7">7</text>
<text x="131.5" y="126.7">4</text>
<text x="131.5" y="129.3">5</text>
<text x="164.5" y="129.3">8</text>
<text x="164.5" y="126.7">9</text>
<text x="34.9" y="134.4">6</text>
<text x="65.4" y="134.4">9</text>
<text x="65.4" y="139.4">3</text>
<text x="147.1" y="140.3" transform="rotate(-90 147.1 140.3)">6</text>
<text x="149.6" y="140.3" transform="rotate(-90 149.6 140.3)">7</text>
</g>
<g font-size="1.4" fill="#006464">
<text x="39.1" y="41.4">PS</text>
<text x="57.8" y="38.8">VDDIO</text>
<text x="59.3" y="36.3">VDD</text>
<text x="39.1" y="46.5">CSB1</text>
<text x="58.2" y="43.9">SDO1</text>
<text x="58.2" y="46.5">SDO2</text>
<text x="39.1" y="49">CSB2</text>
<text x="58.9" y="51.5">INT1</text>
<text x="39.1" y="54.1">SCL/SCK</text>
<text x="39.1" y="56.6">SDA/SDI</text>
<text x="58.9" y="54.1">INT2</text>
<text x="58.9" y="56.6">INT3</text>
<text x="58.9" y="59.2">INT4</text>
<text x="39.1" y="61.7">NC</text>
<text x="57.6" y="64.2">GNDIO</text>
<text x="58.3" y="66.8">GNDA</text>
<text x="57.8" y="122.7">VDDIO</text>
<text x="59.3" y="120.1">VDD</text>
<text x="135.6" y="125.2">VSS_1</text>
<text x="148.1" y="121.1" transform="rotate(-90 148.1 121.1)">SCK</text>
<text x="150.6" y="122.6" transform="rotate(-90 150.6 122.6)">VDDIO</text>
<text x="158.4" y="125.2">VDD</text>
<text x="39.1" y="127.7">CSB</text>
<text x="39.1" y="130.3">SCL</text>
<text x="59.9" y="127.7">INT</text>
<text x="135.6" y="127.7">SDI</text>
<text x="135.6" y="130.3">SDO</text>
<text x="156.7" y="130.3">VSS_2</text>
<text x="156.7" y="127.7">VSS_3</text>
<text x="39.1" y="132.8">SDA/SDIO/SDI</text>
<text x="39.1" y="135.4">SDO/AD0</text>
<text x="58.5" y="135.4">RESV</text>
<text x="148.1" y="136.1" transform="rotate(-90 148.1 136.1)">CSB</text>
<text x="150.6" y="136.1" transform="rotate(-90 150.6 136.1)">INT</text>
<text x="59.4" y="140.4">VSS</text>
</g>
</svg>
